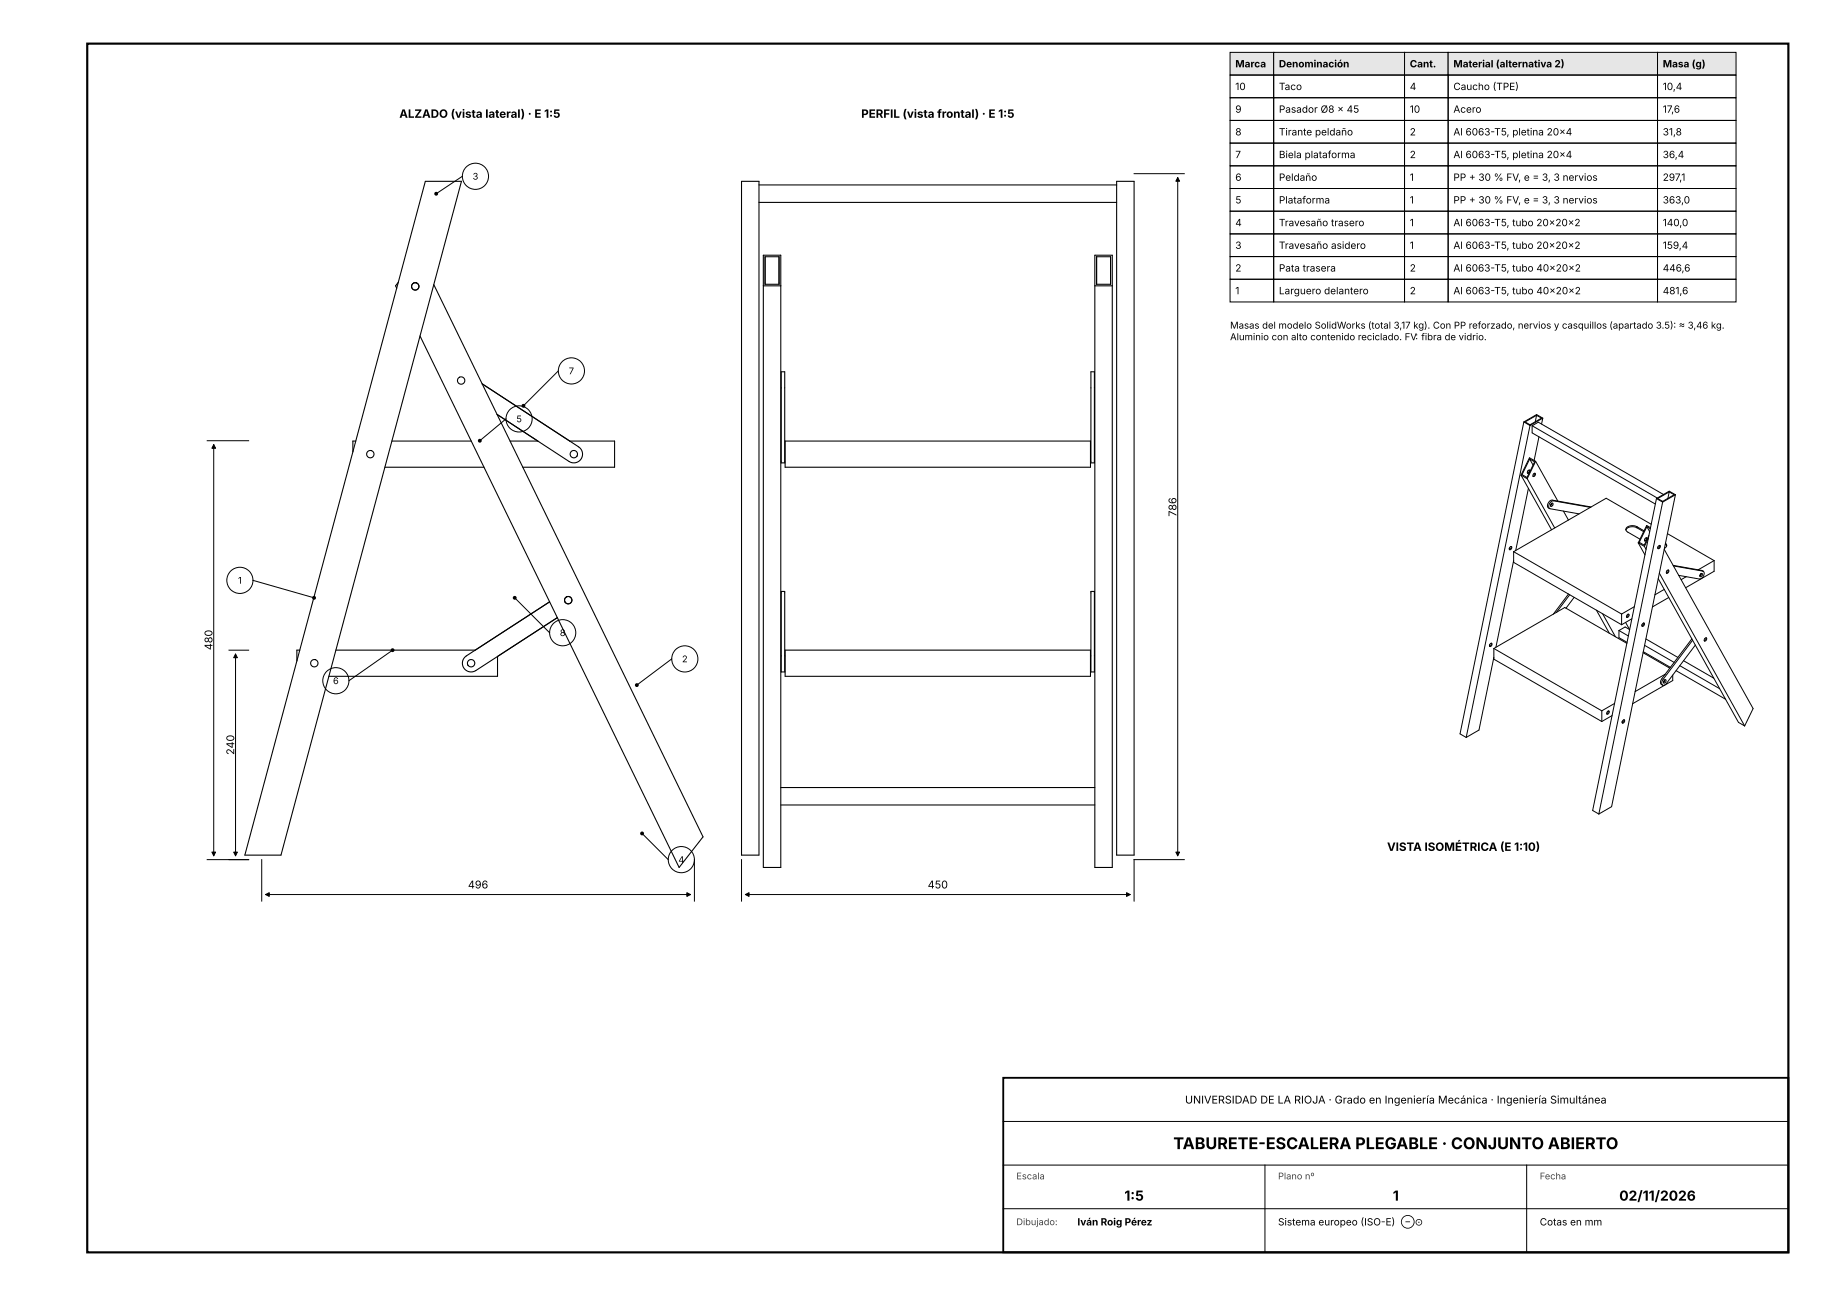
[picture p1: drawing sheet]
<svg xmlns="http://www.w3.org/2000/svg" width="420mm" height="297mm" viewBox="0 0 420 297" stroke-linecap="round" stroke-linejoin="round" font-family="sans-serif">
<path d="M20 10h390v277h-390z" fill="none" stroke="#000" stroke-width=".49"/>
<path d="M230 247h180v40h-180z" fill="none" stroke="#000" stroke-width=".42"/>
<g fill="#e6e6e6" stroke="#000" stroke-width=".23">
<path d="M282 12h10v5.2h-10z"/>
<path d="M292 12h30v5.2h-30z"/>
<path d="M322 12h10v5.2h-10z"/>
<path d="M332 12h48v5.2h-48z"/>
<path d="M380 12h18v5.2h-18z"/>
</g>
<g fill="none" stroke="#000" stroke-width=".23">
<path d="M282 17.2h10v5.2h-10zM292 17.2h30v5.2h-30zM322 17.2h10v5.2h-10zM332 17.2h48v5.2h-48zM380 17.2h18v5.2h-18zM260 39.8h11.5M282 22.4h10v5.2h-10zM282 27.6h10v5.2h-10zM282 32.8h10v5.2h-10zM282 38h10v5.2h-10zM292 22.4h30v5.2h-30zM292 27.6h30v5.2h-30z"/>
<path d="M292 32.8h30v5.2h-30zM292 38h30v5.2h-30zM322 22.4h10v5.2h-10zM322 27.6h10v5.2h-10zM322 32.8h10v5.2h-10zM322 38h10v5.2h-10zM332 22.4h48v5.2h-48zM332 27.6h48v5.2h-48zM332 32.8h48v5.2h-48zM332 38h48v5.2h-48zM380 22.4h18v5.2h-18zM380 27.6h18v5.2h-18z"/>
<path d="M380 32.8h18v5.2h-18zM380 38h18v5.2h-18zM106 40.4l-6 4M270 40.7v155.4M282 43.2h10v5.2h-10zM282 48.4h10v5.2h-10zM282 53.6h10v5.2h-10zM282 58.8h10v5.2h-10zM292 43.2h30v5.2h-30zM292 48.4h30v5.2h-30zM292 53.6h30v5.2h-30zM292 58.8h30v5.2h-30z"/>
<path d="M322 43.2h10v5.2h-10zM322 48.4h10v5.2h-10zM322 53.6h10v5.2h-10zM322 58.8h10v5.2h-10zM332 43.2h48v5.2h-48zM332 48.4h48v5.2h-48zM332 53.6h48v5.2h-48zM332 58.8h48v5.2h-48zM380 43.2h18v5.2h-18zM380 48.4h18v5.2h-18zM380 53.6h18v5.2h-18zM380 58.8h18v5.2h-18z"/>
<path d="M282 64h10v5.2h-10zM292 64h30v5.2h-30zM322 64h10v5.2h-10zM332 64h48v5.2h-48zM380 64h18v5.2h-18zM116 96l-6 5M128 85l-8 8M349.4 96.7l-14.7 71.5 1.4 .8M349.4 96.7l1.4 .8M349.6 96.7l2-1.2a.97 .97 0 0 1 1.6 .2l.2 .1-2 1.2a.97 .97 0 0 1-1.5-.2zM350.8 97.5l-14.7 71.5M351.3 97.6v1.6l28.2 16.3"/>
<path d="M351.3 97.6l1.4-.8 28.7 16.5M351.3 97.6l28.7 16.5M352.3 95.2l-.3 1.5M353.7 95.8l-.8-.4a.99 .99 0 0 0-1.5 .1l-2 1.2M353.7 95.8l-2.9 1.7M353.7 95.8l-.3 1.4M47.5 101h9.5M49 101.9v94.2M348.7 108.9l7 12.5M348.7 108.9l1.4 .8M350.1 109.7l6.3 11.3M350.3 107.9l.1-.1a.36 .36 0 0 1 .4 .4 .36 .36 0 0 1-.4 .3l-.2-.1z"/>
<path d="M350.4 111.9l-2.9 14.3M350.6 107.7l-.1 .4-.3 .3M350.7 105.2l.5 .3a.51 .51 0 0 1 .5 .3 .51 .51 0 0 1-.1 .6l-1.3 2.6a.42 .42 0 0 1-.4 .4 .42 .42 0 0 1-.5-.3l-.1-.1a.48 .48 0 0 1-.3-.4 .48 .48 0 0 1 .3-.5zM350.7 105.2l.8 1.4M351.6 108.6l.1-.1a.36 .36 0 0 1 .4 .4 .36 .36 0 0 1-.5 .3l-.2-.1zM351.8 108.4v.5l-.4 .2M352.1 105.7l-1.5-.8-1.9 4M352.1 105.7l-2 4M352.1 105.7l5 9.1M352.8 100.1l-1.1 5.4M355.3 116.5l6.7 1.3M355.5 115.8l.2-.5-.2 .6"/>
<path d="M355.6 115.4h.1a.33 .33 0 0 1 .4 .3 .33 .33 0 0 1-.3 .3l-.3-.1zM358.4 117.1l1.2 2.1M364.6 116.3l-7.1-1.3a1.75 1.75 0 0 0-2.2 .4l-.1 .1a.85 .85 0 0 0 .1 1M364.8 116.2l-7.6-1.4a1.75 1.75 0 0 0-2.2 .4l-.1 .1a.77 .77 0 0 0 .4 1.2M379.8 114.3l-14.7 71.4 1.4 .9M379.8 114.3l1.4 .8M380 114.2l2.1-1.1a.97 .97 0 0 1 1.5 .1l.2 .2-2 1.1a.97 .97 0 0 1-1.5-.1zM381.2 115.1l-14.7 71.5M382.7 112.7l-.3 1.5M384.1 113.4l-14.6 71.5-3 1.7M384.1 113.4l-.8-.5a.99 .99 0 0 0-1.5 .2l-2 1.2M384.1 113.4l-2.9 1.7"/>
<path d="M58 133l14 4M118 137l8 8M346.1 125.6l-.1 .2M346.2 125.4l.1-.1a.35 .35 0 0 1 .3 .4 .35 .35 0 0 1-.4 .3l-.2-.1zM346.4 125.2v.5l-.4 .2M347 128.5l-4.1 19.8M347 126.4v2.5l24.8 14.3M347 126.4l24.8 14.3M359.6 136.1l-3.5 4.6M359.9 136.3l-3.1 4M360.9 136.9l-1.9 2.5M366 139.8l2.9 5.3"/>
<path d="M374.7 139l-2.9 1.7M375.3 120.7l1.6 .9M375.3 120.7a1.84 1.84 0 0 0-2.6 .6l.4 .6 2.9 1.7M375.3 120.7v.3M375.3 121l1.5 .8M375.3 121a1.96 1.96 0 0 0-2.5 .4M375.6 124.4l1.5 2.8M375.6 124.4l1.4 .8M377 125.2l.4 .7M377.2 123.4l.1-.1a.36 .36 0 0 1 .3 .4 .36 .36 0 0 1-.4 .3l-.2-.1zM377.4 123.2v.5l-.4 .2M377.6 120.7l-1.5 2.9a.51 .51 0 0 0-.2 .6 .51 .51 0 0 0 .4 .4l.6 .3 1.1-2.2"/>
<path d="M377.6 120.7l.7 .5M377.6 120.7l.6 1.2M377.9 123.4l-.9 1.8M378.4 120.9l-.3-.1a.46 .46 0 0 0-.5-.3 .46 .46 0 0 0-.3 .5l-1.7 3.4M378.6 120.1l-10.4-5.9-21.2 12.2M380.1 125.3v.3M380.2 132.6l18.4 32.9 1.4 .9M380.2 125.1h.1a.35 .35 0 0 1 .4 .3 .35 .35 0 0 1-.4 .4l-.2-.2zM380.4 131.4l19.6 35M380.5 125l-.1 .4-.3 .3M381.5 125.9l20.4 36.5-1.9 4M381.5 135.1l-2.1 1.2"/>
<path d="M381.8 124.7l.3 .4M381.8 124.5a.65 .65 0 0 1 .3 .7 .65 .65 0 0 1-.5 .5M382.2 130.8l.1-.1a.36 .36 0 0 1 .3 .4 .36 .36 0 0 1-.4 .3l-.2-.1zM382.3 122.3l10.7 6.2M382.4 130.6v.4l-.4 .3M382.6 136.9l-3.8 2.2M383.6 129.6l6.5 1.1 .4 .2M383.7 129.7l6.8 1.2M386.6 132.2l-1.2 .6M389.9 131.6l.1-.1a.33 .33 0 0 1 .3 .3 .33 .33 0 0 1-.3 .3l-.3-.1zM390 131.5l-.3 .4M390 131.4l-.3 .6"/>
<path d="M390.5 130.9a1.23 1.23 0 0 1-.3 1.5 1.23 1.23 0 0 1-1.5 .1l-3.8-.6M393 128.5l-3.7 2.1M393 128.5v1.7a.99 .99 0 0 1-.9 1.2l-5.7 3.3M52.5 149h4.5M54 149.9v46.2M90 149l-10 7M154 151l-8 6M341.5 147.8v.2M341.6 147.6l.1-.1a.35 .35 0 0 1 .4 .3 .35 .35 0 0 1-.4 .4l-.2-.1zM341.9 147.4l-.1 .4-.3 .3M342.5 150.6l-3.2 15.7a1.59 1.59 0 0 1-1.4 1.7l-1.8 1M342.5 148.6v2.5l24.7 14.2"/>
<path d="M342.5 148.6l24.7 14.3M367.4 140.7l3 5.2M371.2 144.5v.9a.97 .97 0 0 0 .8 1.2l1 .6M371.2 144.5l2.1 1.2M371.8 140.7v2.5M372.7 142.6l.9 1.7M373 147.4l-13.6-7.8a1 1 0 0 0-1.6 .1l-15.3 8.9M373 140.9l.1-.1a.32 .32 0 0 1 .4 .3 .32 .32 0 0 1-.3 .3h-.3zM373.3 140.7l-.1 .4-.3 .3M373.6 144.3l-.4-.3a.71 .71 0 0 0-1.3 .1l-.7 .4M374.1 141.8l-2.3 1.4M376.5 143.1l-.1 .3"/>
<path d="M376.6 142.9l.1-.1a.35 .35 0 0 1 .3 .4 .35 .35 0 0 1-.4 .3l-.2-.1zM376.7 149.6l6.1 3.5M376.7 149.4l6.2 3.5M376.8 142.8v.4l-.4 .3M377 147.9l6.8 3.9M377.3 146.4l7.4 4.3M381.6 155.8a.35 .35 0 0 1 .4 .4 .35 .35 0 0 1-.4 .3l-.2-.1zM381.6 155.8l-.2 .5M381.7 155.8l-.3 .5M381.8 154.5l-6.9 4M383.5 154.7v.6a.98 .98 0 0 1-.9 1.2l-8.3 4.8M384.3 153.7l11.3 6.5"/>
<path d="M385.1 152.6l9.1 5.2M386 151.4l6.9 4M387.9 146.4l-6.2 8.2a2.64 2.64 0 0 0-.9 2.2l.4 .2M388 146.7l-6 8a2.65 2.65 0 0 0-.9 2.2l.1 .1M388.7 147.8l-5.8 7.7a3.3 3.3 0 0 1-1.6 1.6l-.1-.1M390.9 146.3l.1-.1a.36 .36 0 0 1 .3 .4 .36 .36 0 0 1-.4 .3l-.2-.1zM391.1 146.2v.4l-.4 .3M367.2 162.9v2.4M368.5 163.1l.1-.1a.32 .32 0 0 1 .4 .3 .32 .32 0 0 1-.3 .3h-.4zM368.7 162.9v.4l-.4 .3M369.6 164l-2.4 1.3M370.1 161.2l-2.9 1.7"/>
<path d="M371.9 165.3v.2M372 165.1l.1-.1a.35 .35 0 0 1 .4 .4 .35 .35 0 0 1-.4 .3l-.2-.1zM372.3 165l-.1 .4-.3 .3M47.5 197h9.5M60 197v9.5M147.2 191l6 6M159.2 197v9.5M170 197v9.5M271.5 197h-11.5v9.5M60.9 205h97.4M170.9 205h88.2M230 257h180"/>
<path d="M230 277h180M230 267h180M290 267v20M350 267v20"/>
<circle cx="109" cy="40.4" r="3"/>
<circle cx="119" cy="96" r="3"/>
<circle cx="131" cy="85" r="3"/>
<circle cx="55" cy="133" r="3"/>
<circle cx="77" cy="156" r="3"/>
<circle cx="129" cy="145" r="3"/>
<circle cx="157" cy="151" r="3"/>
<circle cx="156.2" cy="197" r="3"/>
</g>
<g fill="none" stroke="#000" stroke-width=".25">
<path d="M97.5 41.6h8.3l-41.4 154.4h-8.3zM170 41.6h4v154.4h-4zM174 46.4h82M174 42.4h82M175.4 58.8v6.4M175.4 58.8h3.2M175.4 58.8v6M178.6 58.8v6.4M178.6 58.8v6M251.4 58.8v6.4M251.4 58.8h3.2M251.4 58.8v6"/>
<path d="M254.6 58.8v6.4M254.6 58.8v6M256 41.6h4v154.4h-4zM91.3 64.7l-.6 .8 .2 .5M99.5 65.2l61.7 126.6-5.5 7-59.4-121.8M175 65.5v133.3h4v-133.3M175 65.5h4M175 65.5v-7h4v7M175.4 65.2h3.2M175.4 64.9v.3M178.6 64.9v.3M251 65.5v133.3h4v-133.3"/>
<path d="M251 65.5h4M251 65.5v-7h4v7M251.4 65.2h3.2M251.4 64.9v.3M254.6 64.9v.3M179.1 85.2h.8v20.9h-.8zM250.1 85.2h.8v20.9h-.8zM81.6 101.1h-.7v2.5M88.2 107.1h22.8M89.8 101.1h18.2M116.9 101.1h6.4l-9.3-6.1 15.5 10.1a2.81 2.81 0 0 0 3 .8 2.07 2.07 0 0 0 1-2 2.07 2.07 0 0 0-1.3-1.8l-21.7-14.1 18.9 12.3a3.6 3.6 0 0 0 3.3 .8h8.2v6h-21M180 101.1h70v6h-70z"/>
<path d="M179.1 135.5h.8v18.5h-.8zM250.1 135.5h.8v18.5h-.8zM68.7 149h-.6v2.5M77 149h30.5a3.7 3.7 0 0 0 3.2-1.2l15.3-9.9-18.3 11.9a2.19 2.19 0 0 0-1.1 3.6 2.29 2.29 0 0 0 3.2-.2l18-11.7-13.7 8.9v4.6h-38.7M180 149h70v6h-70zM179 184.5h72M179 180.5h72"/>
<circle cx="95.2" cy="65.6" r=".85"/>
<circle cx="105.7" cy="87.2" r=".85"/>
<circle cx="84.9" cy="104.1" r=".85"/>
<circle cx="131.6" cy="104.1" r=".85"/>
<circle cx="130.3" cy="137.5" r=".85"/>
<circle cx="72.1" cy="152" r=".85"/>
<circle cx="108" cy="152" r=".85"/>
</g>
<g fill="#000" stroke="#000" stroke-width=".35">
<circle cx="100" cy="44.4" r=".26"/>
<circle cx="120" cy="93" r=".26"/>
<circle cx="110" cy="101" r=".26"/>
<circle cx="72" cy="137" r=".26"/>
<circle cx="118" cy="137" r=".26"/>
<circle cx="90" cy="149" r=".26"/>
<circle cx="146" cy="157" r=".26"/>
<circle cx="147.2" cy="191" r=".26"/>
</g>
<path d="M270 40.7l.4 .8h-.8zM49 101.9l.4 .8h-.8zM54 149.9l.4 .8h-.8zM48.6 195.3h.8l-.4 .8zM53.6 195.3h.8l-.4 .8zM269.6 195.3h.8l-.4 .8zM60.9 205l.8-.4v.8zM157.5 204.6l.8 .4-.8 .4zM170.9 205l.8-.4v.8zM258.3 204.6l.8 .4-.8 .4z" fill="#000" stroke="#000" stroke-width=".23"/>
<text font-size="3.7" x="269" y="263.3">TABURETE-ESCALERA PLEGABLE · CONJUNTO ABIERTO</text>
<g font-size="3.2">
<text x="257.8" y="275.2">1:5</text>
<text x="319.3" y="275.2">1</text>
<text x="371.2" y="275.2">02/11/2026</text>
</g>
<g font-size="2.6">
<text x="91.5" y="27">ALZADO (vista lateral) · E 1:5</text>
<text x="197.4" y="27">PERFIL (vista frontal) · E 1:5</text>
<text x="318" y="195">VISTA ISOMÉTRICA (E 1:10)</text>
</g>
<g font-size="2.5">
<text x="269.7" y="118.4" transform="rotate(-90 269.7 118.4)">786</text>
<text x="48.7" y="149" transform="rotate(-90 48.7 149)">480</text>
<text x="53.7" y="173" transform="rotate(-90 53.7 173)">240</text>
<text x="107.3" y="203.6">496</text>
<text x="212.7" y="203.6">450</text>
<text x="271.7" y="252.9">UNIVERSIDAD DE LA RIOJA · Grado en Ingeniería Mecánica · Ingeniería Simultánea</text>
</g>
<g font-size="2.3">
<text x="283.2" y="15.4">Marca</text>
<text x="293.2" y="15.4">Denominación</text>
<text x="323.2" y="15.4">Cant.</text>
<text x="333.2" y="15.4">Material (alternativa 2)</text>
<text x="381.2" y="15.4">Masa (g)</text>
<text x="283.2" y="20.6">10</text>
<text x="293.2" y="20.6">Taco</text>
<text x="323.2" y="20.6">4</text>
<text x="333.2" y="20.6">Caucho (TPE)</text>
<text x="381.2" y="20.6">10,4</text>
<text x="283.2" y="25.8">9</text>
<text x="293.2" y="25.8">Pasador Ø8 × 45</text>
<text x="323.2" y="25.8">10</text>
<text x="333.2" y="25.8">Acero</text>
<text x="381.2" y="25.8">17,6</text>
<text x="283.2" y="31">8</text>
<text x="293.2" y="31">Tirante peldaño</text>
<text x="323.2" y="31">2</text>
<text x="333.2" y="31">Al 6063-T5, pletina 20×4</text>
<text x="381.2" y="31">31,8</text>
<text x="283.2" y="36.2">7</text>
<text x="283.2" y="41.4">6</text>
<text x="293.2" y="36.2">Biela plataforma</text>
<text x="293.2" y="41.4">Peldaño</text>
<text x="323.2" y="36.2">2</text>
<text x="323.2" y="41.4">1</text>
<text x="333.2" y="36.2">Al 6063-T5, pletina 20×4</text>
<text x="333.2" y="41.4">PP + 30 % FV, e = 3, 3 nervios</text>
<text x="381.2" y="36.2">36,4</text>
<text x="381.2" y="41.4">297,1</text>
<text x="283.2" y="46.6">5</text>
<text x="293.2" y="46.6">Plataforma</text>
<text x="323.2" y="46.6">1</text>
<text x="333.2" y="46.6">PP + 30 % FV, e = 3, 3 nervios</text>
<text x="381.2" y="46.6">363,0</text>
<text x="283.2" y="51.8">4</text>
<text x="293.2" y="51.8">Travesaño trasero</text>
<text x="323.2" y="51.8">1</text>
<text x="333.2" y="51.8">Al 6063-T5, tubo 20×20×2</text>
<text x="381.2" y="51.8">140,0</text>
<text x="283.2" y="57">3</text>
<text x="293.2" y="57">Travesaño asidero</text>
<text x="323.2" y="57">1</text>
<text x="333.2" y="57">Al 6063-T5, tubo 20×20×2</text>
<text x="381.2" y="57">159,4</text>
<text x="283.2" y="62.2">2</text>
<text x="293.2" y="62.2">Pata trasera</text>
<text x="323.2" y="62.2">2</text>
<text x="333.2" y="62.2">Al 6063-T5, tubo 40×20×2</text>
<text x="381.2" y="62.2">446,6</text>
<text x="283.2" y="67.4">1</text>
<text x="293.2" y="67.4">Larguero delantero</text>
<text x="323.2" y="67.4">2</text>
<text x="333.2" y="67.4">Al 6063-T5, tubo 40×20×2</text>
<text x="381.2" y="67.4">481,6</text>
<text x="247" y="280.8">Iván Roig Pérez</text>
<text x="293" y="280.8">Sistema europeo (ISO-E) ⊖⊙</text>
<text x="353" y="280.8">Cotas en mm</text>
</g>
<g font-size="2.2">
<text x="282" y="75.3">Masas del modelo SolidWorks (total 3,17 kg). Con PP reforzado, nervios y casquillos (apartado 3.5): ≈ 3,46 kg.</text>
<text x="282" y="78">Aluminio con alto contenido reciclado. FV: fibra de vidrio.</text>
</g>
<g font-size="2.1">
<text x="108.3" y="41.2">3</text>
<text x="130.4" y="85.8">7</text>
<text x="118.4" y="96.8">5</text>
<text x="54.6" y="133.8">1</text>
<text x="128.3" y="145.8">8</text>
<text x="156.4" y="151.8">2</text>
<text x="76.3" y="156.8">6</text>
<text x="155.5" y="197.8">4</text>
</g>
<g font-size="2.1" fill="#444">
<text x="233" y="270.3">Escala</text>
<text x="293" y="270.3">Plano nº</text>
<text x="353" y="270.3">Fecha</text>
<text x="233" y="280.8">Dibujado:</text>
</g>
</svg>
